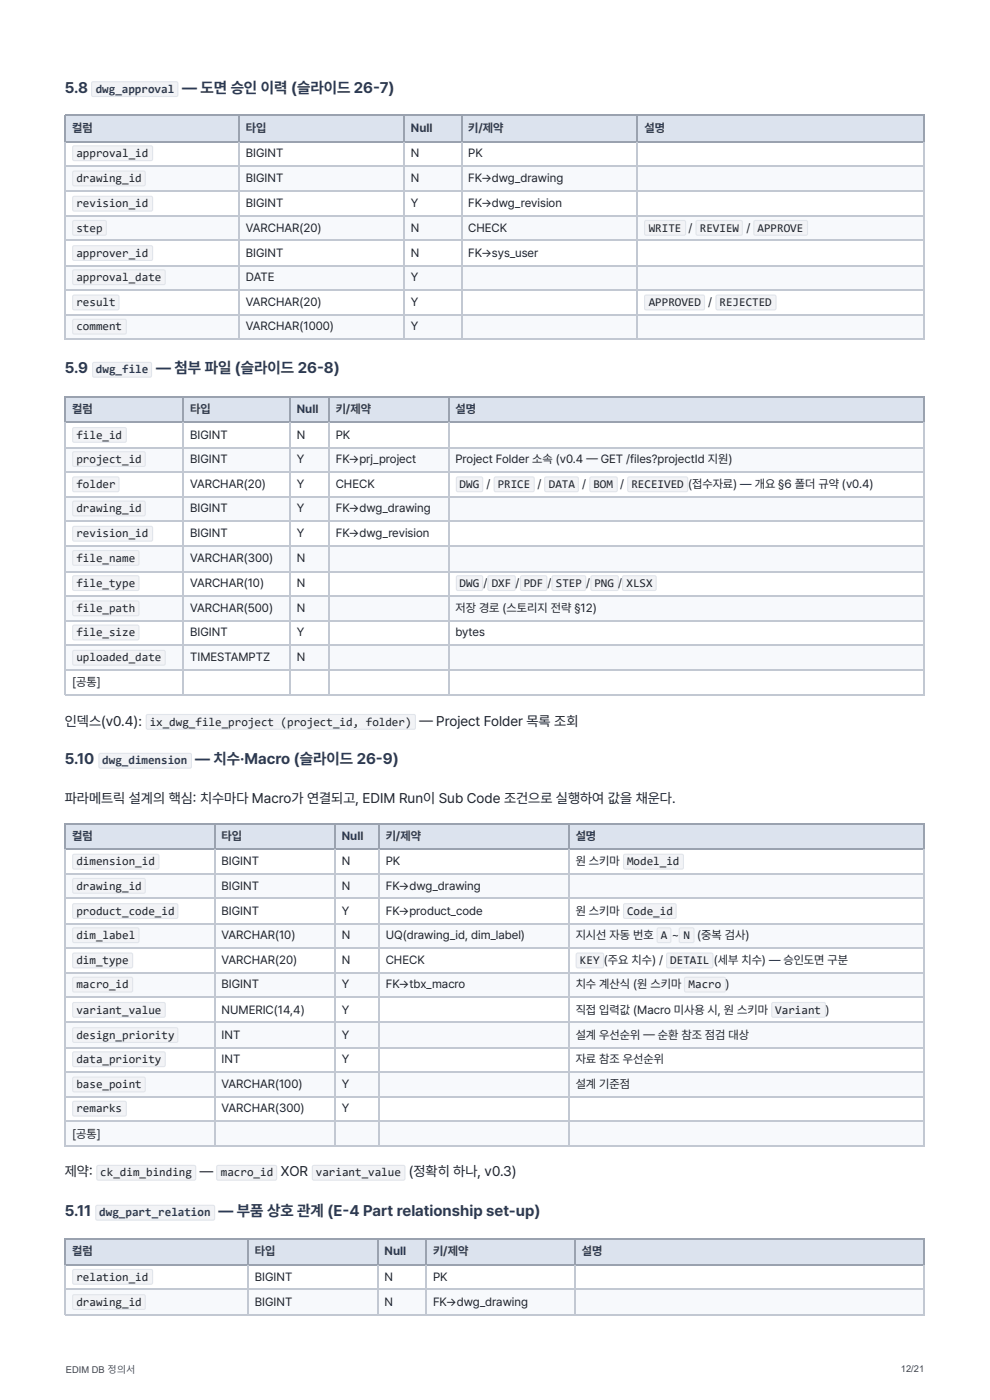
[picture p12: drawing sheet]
<svg xmlns="http://www.w3.org/2000/svg" width="210mm" height="297mm" viewBox="0 0 210 297" stroke-linecap="round" stroke-linejoin="round" font-family="sans-serif">
<g fill="#dce3ee">
<path d="M14 24.6h36.8v5.4h-36.8z"/>
<path d="M50.8 24.6h35.1v5.4h-35.1z"/>
<path d="M85.9 24.6h12v5.4h-12z"/>
<path d="M97.9 24.6h37.5v5.4h-37.5z"/>
<path d="M135.4 24.6h60.9v5.4h-60.9z"/>
</g>
<g fill="#f7f9fc">
<path d="M14 35.3h36.8v5.4h-36.8z"/>
<path d="M50.8 35.3h35.1v5.4h-35.1z"/>
<path d="M85.9 35.3h12v5.4h-12z"/>
<path d="M97.9 35.3h37.5v5.4h-37.5z"/>
<path d="M135.4 35.3h60.9v5.4h-60.9z"/>
<path d="M14 45.8h36.8v5.4h-36.8z"/>
<path d="M50.8 45.8h35.1v5.4h-35.1z"/>
<path d="M85.9 45.8h12v5.4h-12z"/>
<path d="M97.9 45.8h37.5v5.4h-37.5z"/>
<path d="M135.4 45.8h60.9v5.4h-60.9z"/>
<path d="M14 56.3h36.8v5.4h-36.8z"/>
<path d="M50.8 56.3h35.1v5.4h-35.1z"/>
<path d="M85.9 56.3h12v5.4h-12z"/>
<path d="M97.9 56.3h37.5v5.4h-37.5z"/>
<path d="M135.4 56.3h60.9v5.4h-60.9z"/>
<path d="M14 66.8h36.8v5.4h-36.8z"/>
<path d="M50.8 66.8h35.1v5.4h-35.1z"/>
<path d="M85.9 66.8h12v5.4h-12z"/>
<path d="M97.9 66.8h37.5v5.4h-37.5z"/>
<path d="M135.4 66.8h60.9v5.4h-60.9z"/>
</g>
<path d="M13.8 24.5h182.5M13.8 30.1h182.5M13.9 24.4v5.8M50.7 24.4v5.8M85.8 24.4v5.8M98 24.4v5.8M135.3 24.4v5.8" fill="none" stroke="#9aa2af" stroke-width=".22"/>
<path d="M196.2 24.4v5.8" fill="none" stroke="#9aa2af" stroke-width=".21"/>
<g fill="none" stroke="#c2c8d2" stroke-width=".22">
<path d="M13.8 35.2h182.5M13.9 30.2v42M50.7 30.2v42M85.8 30.2v42M98 30.2v42M135.3 30.2v42M13.8 40.6h182.5M13.8 45.9h182.5M13.8 51.1h182.5M13.8 56.4h182.5M13.8 61.6h182.5M13.8 66.9h182.5"/>
<path d="M13.8 72.1h182.5"/>
</g>
<path d="M196.2 30.2v42" fill="none" stroke="#c2c8d2" stroke-width=".21"/>
<g fill="#dce3ee">
<path d="M14 84.2h25v5.6h-25z"/>
<path d="M39 84.2h22.5v5.6h-22.5z"/>
<path d="M61.5 84.2h8.3v5.6h-8.3z"/>
<path d="M69.8 84.2h25.4v5.6h-25.4z"/>
<path d="M95.2 84.2h101.1v5.6h-101.1z"/>
</g>
<g fill="#f7f9fc">
<path d="M14 94.9h25v5.4h-25z"/>
<path d="M39 94.9h22.5v5.4h-22.5z"/>
<path d="M61.5 94.9h8.3v5.4h-8.3z"/>
<path d="M69.8 94.9h25.4v5.4h-25.4z"/>
<path d="M95.2 94.9h101.1v5.4h-101.1z"/>
<path d="M14 105.4h25v5.4h-25z"/>
<path d="M39 105.4h22.5v5.4h-22.5z"/>
<path d="M61.5 105.4h8.3v5.4h-8.3z"/>
<path d="M69.8 105.4h25.4v5.4h-25.4z"/>
<path d="M95.2 105.4h101.1v5.4h-101.1z"/>
<path d="M14 115.9h25v5.4h-25z"/>
<path d="M39 115.9h22.5v5.4h-22.5z"/>
<path d="M61.5 115.9h8.3v5.4h-8.3z"/>
<path d="M69.8 115.9h25.4v5.4h-25.4z"/>
<path d="M95.2 115.9h101.1v5.4h-101.1z"/>
<path d="M14 126.6h25v5.2h-25z"/>
<path d="M39 126.6h22.5v5.2h-22.5z"/>
<path d="M61.5 126.6h8.3v5.2h-8.3z"/>
<path d="M69.8 126.6h25.4v5.2h-25.4z"/>
<path d="M95.2 126.6h101.1v5.2h-101.1z"/>
<path d="M14 137.1h25v5.2h-25z"/>
<path d="M39 137.1h22.5v5.2h-22.5z"/>
<path d="M61.5 137.1h8.3v5.2h-8.3z"/>
<path d="M69.8 137.1h25.4v5.2h-25.4z"/>
<path d="M95.2 137.1h101.1v5.2h-101.1z"/>
</g>
<path d="M13.8 84.3h182.5M13.8 89.7h182.5M13.9 84.2v5.6M38.9 84.2v5.6M61.6 84.2v5.6M69.9 84.2v5.6M95.4 84.2v5.6" fill="none" stroke="#9aa2af" stroke-width=".22"/>
<path d="M196.2 84.2v5.6" fill="none" stroke="#9aa2af" stroke-width=".21"/>
<g fill="none" stroke="#c2c8d2" stroke-width=".22">
<path d="M13.8 95.1h182.5M13.9 89.8v57.8M38.9 89.8v57.8M61.6 89.8v57.8M69.9 89.8v57.8M95.4 89.8v57.8M13.8 100.2h182.5M13.8 105.5h182.5M13.8 110.7h182.5M13.8 116h182.5M13.8 121.4h182.5M13.8 126.5h182.5"/>
<path d="M13.8 131.9h182.5M13.8 137h182.5M13.8 142.4h182.5M13.8 147.5h182.5"/>
</g>
<path d="M196.2 89.8v57.8" fill="none" stroke="#c2c8d2" stroke-width=".21"/>
<g fill="#dce3ee">
<path d="M14 174.9h31.7v5.5h-31.7z"/>
<path d="M45.7 174.9h25.4v5.5h-25.4z"/>
<path d="M71.1 174.9h9.4v5.5h-9.4z"/>
<path d="M80.5 174.9h40.4v5.5h-40.4z"/>
<path d="M120.9 174.9h75.4v5.5h-75.4z"/>
</g>
<g fill="#f7f9fc">
<path d="M14 185.6h31.7v5.3h-31.7z"/>
<path d="M45.7 185.6h25.4v5.3h-25.4z"/>
<path d="M71.1 185.6h9.4v5.3h-9.4z"/>
<path d="M80.5 185.6h40.4v5.3h-40.4z"/>
<path d="M120.9 185.6h75.4v5.3h-75.4z"/>
<path d="M14 196.1h31.7v5.3h-31.7z"/>
<path d="M45.7 196.1h25.4v5.3h-25.4z"/>
<path d="M71.1 196.1h9.4v5.3h-9.4z"/>
<path d="M80.5 196.1h40.4v5.3h-40.4z"/>
<path d="M120.9 196.1h75.4v5.3h-75.4z"/>
<path d="M14 206.6h31.7v5.3h-31.7z"/>
<path d="M45.7 206.6h25.4v5.3h-25.4z"/>
<path d="M71.1 206.6h9.4v5.3h-9.4z"/>
<path d="M80.5 206.6h40.4v5.3h-40.4z"/>
<path d="M120.9 206.6h75.4v5.3h-75.4z"/>
<path d="M14 217.3h31.7v5.1h-31.7z"/>
<path d="M45.7 217.3h25.4v5.1h-25.4z"/>
<path d="M71.1 217.3h9.4v5.1h-9.4z"/>
<path d="M80.5 217.3h40.4v5.1h-40.4z"/>
<path d="M120.9 217.3h75.4v5.1h-75.4z"/>
<path d="M14 227.8h31.7v5.1h-31.7z"/>
<path d="M45.7 227.8h25.4v5.1h-25.4z"/>
<path d="M71.1 227.8h9.4v5.1h-9.4z"/>
<path d="M80.5 227.8h40.4v5.1h-40.4z"/>
<path d="M120.9 227.8h75.4v5.1h-75.4z"/>
<path d="M14 238.3h31.7v5.1h-31.7z"/>
<path d="M45.7 238.3h25.4v5.1h-25.4z"/>
<path d="M71.1 238.3h9.4v5.1h-9.4z"/>
<path d="M80.5 238.3h40.4v5.1h-40.4z"/>
<path d="M120.9 238.3h75.4v5.1h-75.4z"/>
</g>
<path d="M13.8 175h182.5M13.9 174.9v5.5M45.6 174.9v5.5M71.2 174.9v5.5M80.4 174.9v5.5M120.8 174.9v5.5M13.8 180.3h182.5" fill="none" stroke="#9aa2af" stroke-width=".22"/>
<path d="M196.2 174.9v5.5" fill="none" stroke="#9aa2af" stroke-width=".21"/>
<g fill="none" stroke="#c2c8d2" stroke-width=".22">
<path d="M13.8 185.7h182.5M13.8 190.8h182.5M13.8 196.2h182.5M13.9 180.4v63.2M45.6 180.4v63.2M71.2 180.4v63.2M80.4 180.4v63.2M120.8 180.4v63.2M13.8 201.3h182.5M13.8 206.7h182.5M13.8 211.8h182.5M13.8 217.2h182.5"/>
<path d="M13.8 222.5h182.5M13.8 227.7h182.5M13.8 233h182.5M13.8 238.1h182.5M13.8 243.5h182.5"/>
</g>
<path d="M196.2 180.4v63.2" fill="none" stroke="#c2c8d2" stroke-width=".21"/>
<g fill="#dce3ee">
<path d="M14 263.3h38.6v5.3h-38.6z"/>
<path d="M52.6 263.3h27.7v5.3h-27.7z"/>
<path d="M80.3 263.3h10.3v5.3h-10.3z"/>
<path d="M90.6 263.3h31.4v5.3h-31.4z"/>
<path d="M122 263.3h74.3v5.3h-74.3z"/>
</g>
<g fill="#f7f9fc">
<path d="M14 274h38.6v5.1h-38.6z"/>
<path d="M52.6 274h27.7v5.1h-27.7z"/>
<path d="M80.3 274h10.3v5.1h-10.3z"/>
<path d="M90.6 274h31.4v5.1h-31.4z"/>
<path d="M122 274h74.3v5.1h-74.3z"/>
</g>
<path d="M13.8 263.2h182.5M13.8 268.7h182.5M13.9 263v5.8M52.7 263v5.8M80.2 263v5.8M90.4 263v5.8M122.1 263v5.8" fill="none" stroke="#9aa2af" stroke-width=".22"/>
<path d="M196.2 263v5.8" fill="none" stroke="#9aa2af" stroke-width=".21"/>
<path d="M13.8 273.9h182.5M13.8 279.2h182.5M13.9 268.8v10.3M52.7 268.8v10.3M80.2 268.8v10.3M90.4 268.8v10.3M122.1 268.8v10.3" fill="none" stroke="#c2c8d2" stroke-width=".22"/>
<path d="M196.2 268.8v10.3" fill="none" stroke="#c2c8d2" stroke-width=".21"/>
<path d="M19.5 17.4l.3-.1h17.7l.4 .3v2.6l-.5 .4h-17.7l-.4-.4v-2.5z" fill="#f2f3f6"/>
<path d="M19.5 17.5l17.9-.1 .4 .3v2.5l-.4 .3h-17.6l-.3-.3z" fill="none" stroke="#e1e5eb" stroke-width=".22"/>
<path d="M15.5 31l.3-.1h16.4l.3 .3v2.7l-.4 .3h-16.4l-.4-.4v-2.5z" fill="#f2f3f6"/>
<path d="M15.5 31.1l16.6-.1 .3 .3v2.5l-.3 .3h-16.3l-.4-.3z" fill="none" stroke="#e1e5eb" stroke-width=".22"/>
<path d="M15.5 36.4l.3-.2h14.8l.3 .4v2.6l-.4 .4h-14.8l-.4-.5v-2.4z" fill="#f2f3f6"/>
<path d="M15.5 36.4l15-.1 .3 .4v2.4l-.3 .4h-14.7l-.4-.4z" fill="none" stroke="#e1e5eb" stroke-width=".22"/>
<path d="M15.5 41.7l.3-.1h16.4l.3 .3v2.7l-.4 .3h-16.4l-.4-.4v-2.5z" fill="#f2f3f6"/>
<path d="M15.5 41.8l16.6-.1 .3 .3v2.5l-.3 .3h-16.3l-.4-.3z" fill="none" stroke="#e1e5eb" stroke-width=".22"/>
<path d="M15.5 46.9l.3-.2 6.6 .1 .3 .4v2.6l-.5 .3-6.6-.1-.3-.4v-2.4z" fill="#f2f3f6"/>
<path d="M15.5 46.9h6.9l.2 .3v2.6l-.4 .2-6.6-.1-.2-.3z" fill="none" stroke="#e1e5eb" stroke-width=".22"/>
<path d="M136.9 46.9l.3-.2 8.2 .1 .3 .4v2.6l-.5 .3-8.2-.1-.2-.4v-2.4z" fill="#f2f3f6"/>
<path d="M137 46.9h8.4l.2 .3v2.6l-.4 .2-8.1-.1-.2-.3z" fill="none" stroke="#e1e5eb" stroke-width=".22"/>
<path d="M147.8 46.9l.3-.2h9.3l.3 .4v2.6l-.4 .4h-9.2l-.4-.5v-2.4z" fill="#f2f3f6"/>
<path d="M147.9 46.9h9.5l.2 .3v2.6l-.3 .2-9.3-.1-.2-.3z" fill="none" stroke="#e1e5eb" stroke-width=".22"/>
<path d="M160.1 46.9l.3-.2h10.8l.4 .4v2.6l-.5 .4h-10.8l-.3-.5v-2.4z" fill="#f2f3f6"/>
<path d="M160.2 46.9h11.1l.2 .3v2.6l-.4 .2-10.8-.1-.2-.3z" fill="none" stroke="#e1e5eb" stroke-width=".22"/>
<path d="M15.5 52.2l.3-.1h16.4l.3 .3v2.7l-.4 .3h-16.4l-.4-.4v-2.5z" fill="#f2f3f6"/>
<path d="M15.5 52.3l16.6-.1 .3 .3v2.5l-.3 .3h-16.3l-.4-.3z" fill="none" stroke="#e1e5eb" stroke-width=".22"/>
<path d="M15.5 57.3l.3-.1h19l.4 .4v2.6l-.5 .4h-19l-.4-.5v-2.4z" fill="#f2f3f6"/>
<path d="M15.5 57.4l19.2-.1 .4 .4v2.4l-.4 .4h-18.9l-.4-.4z" fill="none" stroke="#e1e5eb" stroke-width=".22"/>
<path d="M15.5 62.7l.3-.1h9.2l.4 .3v2.7l-.5 .3h-9.2l-.4-.4v-2.5z" fill="#f2f3f6"/>
<path d="M15.5 62.8l9.5-.1 .3 .3-.1 2.6-.3 .2h-9.3l-.2-.3z" fill="none" stroke="#e1e5eb" stroke-width=".22"/>
<path d="M136.9 62.7l.3-.1h12.2l.3 .3v2.7l-.4 .3h-12.2l-.3-.4v-2.5z" fill="#f2f3f6"/>
<path d="M137 62.8l12.4-.1 .2 .3v2.6l-.3 .2h-12.2l-.2-.3z" fill="none" stroke="#e1e5eb" stroke-width=".22"/>
<path d="M152.1 62.7l.3-.1h12.1l.4 .3v2.7l-.5 .3h-12.1l-.4-.4v-2.5z" fill="#f2f3f6"/>
<path d="M152.2 62.8l12.4-.1 .2 .3v2.6l-.4 .2h-12.1l-.2-.3z" fill="none" stroke="#e1e5eb" stroke-width=".22"/>
<path d="M15.5 67.8l.3-.1h10.8l.3 .4v2.6l-.4 .4-10.8-.1-.4-.4v-2.4z" fill="#f2f3f6"/>
<path d="M15.5 67.9l11.1-.1 .2 .4v2.5l-.3 .2h-10.9l-.2-.3z" fill="none" stroke="#e1e5eb" stroke-width=".22"/>
<path d="M19.7 77l.3-.1h11.9l.4 .3v2.6l-.5 .4h-11.9l-.3-.4v-2.5z" fill="#f2f3f6"/>
<path d="M19.8 77.1l12.2-.1 .2 .3v2.6l-.4 .2h-11.9l-.2-.3z" fill="none" stroke="#e1e5eb" stroke-width=".22"/>
<path d="M15.5 90.8l.3-.1h10.8l.3 .4v2.6l-.4 .3h-10.8l-.4-.4v-2.5z" fill="#f2f3f6"/>
<path d="M15.5 90.9l11.1-.1 .2 .3v2.6l-.3 .2h-10.9l-.2-.3z" fill="none" stroke="#e1e5eb" stroke-width=".22"/>
<path d="M15.5 96l.3-.2h14.8l.3 .4v2.6l-.4 .4h-14.8l-.4-.5v-2.4z" fill="#f2f3f6"/>
<path d="M15.5 96l15-.1 .3 .4v2.4l-.3 .4h-14.7l-.4-.4z" fill="none" stroke="#e1e5eb" stroke-width=".22"/>
<path d="M15.5 101.3l.3-.1h9.2l.4 .4v2.6l-.5 .3h-9.2l-.4-.4v-2.5z" fill="#f2f3f6"/>
<path d="M15.5 101.4l9.5-.1 .3 .3-.1 2.6-.3 .2h-9.3l-.2-.3z" fill="none" stroke="#e1e5eb" stroke-width=".22"/>
<path d="M96.9 101.3l.3-.1h5.1l.3 .4v2.7l-.4 .2h-5.1l-.3-.4v-2.5z" fill="#f2f3f6"/>
<path d="M97 101.4l5.3-.1 .2 .3v2.6l-.3 .2h-5.1l-.2-.3z" fill="none" stroke="#e1e5eb" stroke-width=".22"/>
<path d="M105 101.3l.3-.1h8l.2 .4v2.7l-.4 .2h-8l-.3-.4v-2.5z" fill="#f2f3f6"/>
<path d="M105 101.4l8.2-.1 .2 .3v2.6l-.3 .2h-7.9l-.2-.3z" fill="none" stroke="#e1e5eb" stroke-width=".22"/>
<path d="M115.7 101.3l.3-.1h6.6l.3 .4v2.7l-.4 .2h-6.7l-.2-.4v-2.5z" fill="#f2f3f6"/>
<path d="M115.8 101.4l6.8-.1 .2 .3v2.6l-.3 .2h-6.6l-.2-.3z" fill="none" stroke="#e1e5eb" stroke-width=".22"/>
<path d="M125.3 101.3l.3-.1h5.3l.3 .4-.1 2.7-.4 .2h-5.3l-.2-.4v-2.5z" fill="#f2f3f6"/>
<path d="M125.4 101.4l5.5-.1 .2 .3-.1 2.6-.3 .2h-5.2l-.2-.3z" fill="none" stroke="#e1e5eb" stroke-width=".22"/>
<path d="M133.3 101.3l.3-.1h12.2l.3 .4v2.6l-.4 .3h-12.2l-.3-.4v-2.5z" fill="#f2f3f6"/>
<path d="M133.4 101.4l12.4-.1 .2 .3v2.6l-.3 .2h-12.2l-.2-.3z" fill="none" stroke="#e1e5eb" stroke-width=".22"/>
<path d="M15.5 106.5l.3-.2h14.8l.3 .4v2.6l-.4 .4h-14.8l-.4-.5v-2.4z" fill="#f2f3f6"/>
<path d="M15.5 106.5l15-.1 .3 .4v2.4l-.3 .4h-14.7l-.4-.4z" fill="none" stroke="#e1e5eb" stroke-width=".22"/>
<path d="M15.5 111.8l.3-.1h16.4l.3 .3v2.7l-.4 .3h-16.4l-.4-.4v-2.5z" fill="#f2f3f6"/>
<path d="M15.5 111.9l16.6-.1 .3 .3v2.5l-.3 .3h-16.3l-.4-.3z" fill="none" stroke="#e1e5eb" stroke-width=".22"/>
<path d="M15.5 116.9l.3-.1h13.4l.4 .4v2.6l-.4 .4h-13.5l-.4-.5v-2.4z" fill="#f2f3f6"/>
<path d="M15.5 117h13.8l.2 .3v2.5l-.3 .3-13.6-.1-.2-.3z" fill="none" stroke="#e1e5eb" stroke-width=".22"/>
<path d="M15.5 122.3l.3-.1h13.4l.4 .3v2.7l-.4 .3h-13.5l-.4-.4v-2.5z" fill="#f2f3f6"/>
<path d="M15.5 122.4l13.8-.1 .2 .3v2.6l-.3 .2h-13.6l-.2-.3z" fill="none" stroke="#e1e5eb" stroke-width=".22"/>
<path d="M96.9 122.3l.3-.1h5.1l.3 .4v2.6l-.4 .3h-5.1l-.3-.4v-2.5z" fill="#f2f3f6"/>
<path d="M97 122.4l5.3-.1 .2 .3v2.6l-.3 .2h-5.1l-.2-.3z" fill="none" stroke="#e1e5eb" stroke-width=".22"/>
<path d="M103.6 122.3l.3-.1h5.4l.2 .4v2.6l-.4 .3h-5.3l-.3-.4v-2.5z" fill="#f2f3f6"/>
<path d="M103.7 122.4l5.5-.1 .2 .3v2.6l-.3 .2h-5.3l-.2-.3z" fill="none" stroke="#e1e5eb" stroke-width=".22"/>
<path d="M110.6 122.3l.3-.1h5l.3 .4v2.6l-.4 .3h-5.1l-.3-.4v-2.5z" fill="#f2f3f6"/>
<path d="M110.6 122.4l5.3-.1 .2 .3v2.6l-.3 .2h-5.1l-.2-.3z" fill="none" stroke="#e1e5eb" stroke-width=".22"/>
<path d="M117.2 122.3l.4-.1h6.6l.3 .4-.1 2.6-.4 .3h-6.6l-.3-.4v-2.5z" fill="#f2f3f6"/>
<path d="M117.3 122.4l6.9-.1 .2 .3-.1 2.6-.3 .2h-6.6l-.2-.3z" fill="none" stroke="#e1e5eb" stroke-width=".22"/>
<path d="M125.5 122.3l.3-.1h5.3l.3 .4v2.6l-.4 .3h-5.3l-.3-.4v-2.5z" fill="#f2f3f6"/>
<path d="M125.6 122.4l5.5-.1 .2 .3v2.6l-.3 .2h-5.3l-.2-.3z" fill="none" stroke="#e1e5eb" stroke-width=".22"/>
<path d="M132.2 122.3l.3-.1h6.7l.2 .4v2.6l-.4 .3h-6.7l-.2-.4v-2.5z" fill="#f2f3f6"/>
<path d="M132.3 122.4l6.8-.1 .2 .3v2.6l-.3 .2h-6.6l-.2-.3z" fill="none" stroke="#e1e5eb" stroke-width=".22"/>
<path d="M15.5 127.7l.3-.2h13.4l.4 .4v2.6l-.4 .4h-13.5l-.4-.5v-2.4z" fill="#f2f3f6"/>
<path d="M15.5 127.7h13.8l.2 .3v2.6l-.3 .2-13.6-.1-.2-.3z" fill="none" stroke="#e1e5eb" stroke-width=".22"/>
<path d="M15.5 132.8l.3-.1h13.4l.4 .3v2.7l-.4 .3h-13.5l-.4-.4v-2.5z" fill="#f2f3f6"/>
<path d="M15.5 132.9l13.8-.1 .2 .3v2.6l-.3 .2h-13.6l-.2-.3z" fill="none" stroke="#e1e5eb" stroke-width=".22"/>
<path d="M15.5 138.2l.3-.2h19l.4 .4v2.6l-.5 .4h-19l-.4-.5v-2.4z" fill="#f2f3f6"/>
<path d="M15.5 138.2l19.2-.1 .4 .4v2.4l-.4 .4h-18.9l-.4-.4z" fill="none" stroke="#e1e5eb" stroke-width=".22"/>
<path d="M31.1 151.8l.3-.2h56.5l.4 .4v2.5l-.1 .4-.3 .1h-56.5l-.4-.4-.1-2.5z" fill="#f2f3f6"/>
<path d="M31.2 151.9l56.7-.1 .3 .3v2.4l-.3 .4h-56.5l-.3-.4z" fill="none" stroke="#e1e5eb" stroke-width=".22"/>
<path d="M21 160l.3-.1h19.1l.4 .4v2.6l-.5 .4-19-.1-.4-.4v-2.4z" fill="#f2f3f6"/>
<path d="M21.1 160.1l19.2-.1 .4 .4v2.4l-.4 .3h-19l-.3-.3z" fill="none" stroke="#e1e5eb" stroke-width=".22"/>
<path d="M15.5 181.5l.3-.2h17.7l.3 .4v2.6l-.4 .4h-17.7l-.4-.5v-2.4z" fill="#f2f3f6"/>
<path d="M15.5 181.5l17.9-.1 .3 .4v2.4l-.3 .4h-17.6l-.4-.4z" fill="none" stroke="#e1e5eb" stroke-width=".22"/>
<path d="M132.4 181.5l.3-.2h12.2l.3 .4v2.6l-.4 .4h-12.1l-.4-.5v-2.4z" fill="#f2f3f6"/>
<path d="M132.5 181.5h12.4l.2 .3v2.6l-.3 .2-12.2-.1-.2-.3z" fill="none" stroke="#e1e5eb" stroke-width=".22"/>
<path d="M15.5 186.6l.3-.1h14.8l.3 .3v2.7l-.4 .3h-14.8l-.4-.4v-2.5z" fill="#f2f3f6"/>
<path d="M15.5 186.7l15-.1 .3 .3v2.5l-.3 .3h-14.7l-.4-.3z" fill="none" stroke="#e1e5eb" stroke-width=".22"/>
<path d="M15.5 192l.3-.2h21.7l.4 .4v2.6l-.5 .4h-21.7l-.4-.5v-2.4z" fill="#f2f3f6"/>
<path d="M15.5 192l21.9-.1 .4 .4v2.4l-.4 .4h-21.6l-.4-.4z" fill="none" stroke="#e1e5eb" stroke-width=".22"/>
<path d="M132.4 192l.3-.2h10.6l.4 .4v2.6l-.5 .4h-10.5l-.4-.5v-2.4z" fill="#f2f3f6"/>
<path d="M132.5 192h10.9l.2 .3-.1 2.6-.3 .2-10.6-.1-.2-.3z" fill="none" stroke="#e1e5eb" stroke-width=".22"/>
<path d="M15.5 197.1l.3-.1h13.4l.4 .3v2.7l-.4 .3h-13.5l-.4-.4v-2.5z" fill="#f2f3f6"/>
<path d="M15.5 197.2l13.8-.1 .2 .3v2.6l-.3 .2h-13.6l-.2-.3z" fill="none" stroke="#e1e5eb" stroke-width=".22"/>
<path d="M139.6 197.1l.3-.1h2.2l.3 .1 .2 .3v2.5l-.2 .3-.3 .1h-2.2l-.3-.1-.2-.3v-2.5z" fill="#f2f3f6"/>
<path d="M139.7 197.2h2.7v2.9h-2.7z" fill="none" stroke="#e1e5eb" stroke-width=".22"/>
<path d="M144.3 197.1l.3-.1h2.4l.3 .1 .2 .3v2.5l-.2 .3-.3 .1h-2.4l-.3-.1-.2-.3v-2.5z" fill="#f2f3f6"/>
<path d="M144.3 197.2h3v2.9h-3z" fill="none" stroke="#e1e5eb" stroke-width=".22"/>
<path d="M15.5 202.4l.3-.1h12.1l.4 .4v2.6l-.5 .4h-12.1l-.4-.5v-2.4z" fill="#f2f3f6"/>
<path d="M15.5 202.5h12.5l.2 .3-.1 2.5-.3 .3-12.2-.1-.2-.3z" fill="none" stroke="#e1e5eb" stroke-width=".22"/>
<path d="M122.4 202.4l.3-.1 5.3 .1 .3 .4-.1 2.6-.4 .3-5.3-.1-.2-.4v-2.4z" fill="#f2f3f6"/>
<path d="M122.5 202.5h5.5l.2 .3-.1 2.5-.3 .3-5.2-.1-.2-.3z" fill="none" stroke="#e1e5eb" stroke-width=".22"/>
<path d="M141.6 202.4l.3-.1h9.2l.4 .4v2.6l-.5 .4h-9.2l-.4-.5v-2.4z" fill="#f2f3f6"/>
<path d="M141.7 202.5h9.5l.2 .3v2.5l-.4 .3-9.2-.1-.2-.3z" fill="none" stroke="#e1e5eb" stroke-width=".22"/>
<path d="M15.5 207.6l.3-.1h12.1l.4 .3v2.6l-.5 .4h-12.1l-.4-.4v-2.5z" fill="#f2f3f6"/>
<path d="M15.5 207.7l12.5-.1 .2 .3-.1 2.6-.3 .2h-12.2l-.2-.3z" fill="none" stroke="#e1e5eb" stroke-width=".22"/>
<path d="M145.4 207.6l.3-.1h8.2l.3 .4-.1 2.6-.4 .3h-8.2l-.3-.4v-2.5z" fill="#f2f3f6"/>
<path d="M145.5 207.7l8.4-.1 .2 .3-.1 2.6-.3 .2h-8.1l-.2-.3z" fill="none" stroke="#e1e5eb" stroke-width=".22"/>
<path d="M15.5 212.9l.3-.1h19l.4 .4v2.6l-.5 .4h-19l-.4-.5v-2.4z" fill="#f2f3f6"/>
<path d="M15.5 213l19.2-.1 .4 .4v2.4l-.4 .3h-18.9l-.4-.3z" fill="none" stroke="#e1e5eb" stroke-width=".22"/>
<path d="M163.9 212.9l.3-.1h10.8l.4 .4v2.6l-.5 .4h-10.8l-.3-.5v-2.4z" fill="#f2f3f6"/>
<path d="M164 213l11.1-.1 .2 .4-.1 2.5-.3 .2h-10.8l-.2-.3z" fill="none" stroke="#e1e5eb" stroke-width=".22"/>
<path d="M15.5 218.3l.3-.1h21.7l.4 .3v2.7l-.5 .3h-21.7l-.4-.4v-2.5z" fill="#f2f3f6"/>
<path d="M15.5 218.4l21.9-.1 .4 .3v2.5l-.4 .3h-21.6l-.4-.3z" fill="none" stroke="#e1e5eb" stroke-width=".22"/>
<path d="M15.5 223.4l.3-.1h19l.4 .4v2.6l-.5 .4-19-.1-.4-.4v-2.5z" fill="#f2f3f6"/>
<path d="M15.5 223.5l19.2-.1 .4 .3v2.5l-.4 .3h-18.9l-.4-.3z" fill="none" stroke="#e1e5eb" stroke-width=".22"/>
<path d="M15.5 228.8l.3-.1h14.8l.3 .3v2.6l-.4 .4h-14.8l-.4-.4v-2.5z" fill="#f2f3f6"/>
<path d="M15.5 228.9l15-.1 .3 .3v2.5l-.3 .3h-14.7l-.4-.3z" fill="none" stroke="#e1e5eb" stroke-width=".22"/>
<path d="M15.5 233.9l.3-.1h10.8l.3 .4v2.6l-.4 .3h-10.8l-.4-.4v-2.5z" fill="#f2f3f6"/>
<path d="M15.5 234l11.1-.1 .2 .3v2.6l-.3 .2h-10.9l-.2-.3z" fill="none" stroke="#e1e5eb" stroke-width=".22"/>
<path d="M20.6 247.5l.3-.1h20.4l.4 .4v2.6l-.5 .4h-20.4l-.3-.5v-2.4z" fill="#f2f3f6"/>
<path d="M20.7 247.6l20.5-.1 .4 .4v2.4l-.4 .3h-20.3l-.3-.3z" fill="none" stroke="#e1e5eb" stroke-width=".22"/>
<path d="M46 247.5l.4-.1h12.1l.3 .4v2.6l-.4 .4h-12.1l-.4-.5v-2.4z" fill="#f2f3f6"/>
<path d="M46.1 247.6l12.4-.1 .2 .4v2.5l-.3 .2h-12.2l-.2-.3z" fill="none" stroke="#e1e5eb" stroke-width=".22"/>
<path d="M66.3 247.5l.4-.1h19l.4 .4v2.6l-.5 .4h-19l-.4-.5v-2.4z" fill="#f2f3f6"/>
<path d="M66.4 247.6l19.2-.1 .4 .4v2.4l-.4 .3h-18.9l-.4-.3z" fill="none" stroke="#e1e5eb" stroke-width=".22"/>
<path d="M20.4 256l.3-.1h24.6l.4 .4v2.6l-.5 .3h-24.6l-.4-.4v-2.5z" fill="#f2f3f6"/>
<path d="M20.4 256.1l24.8-.1 .4 .3v2.5l-.4 .3h-24.5l-.4-.3z" fill="none" stroke="#e1e5eb" stroke-width=".22"/>
<path d="M15.5 269.6l.3-.1h16.4l.3 .4v2.6l-.4 .4h-16.4l-.4-.5v-2.4z" fill="#f2f3f6"/>
<path d="M15.5 269.7l16.6-.1 .3 .4v2.4l-.3 .4h-16.3l-.4-.4z" fill="none" stroke="#e1e5eb" stroke-width=".22"/>
<path d="M15.5 275l.3-.1h14.8l.3 .3v2.7l-.4 .3h-14.8l-.4-.4v-2.5z" fill="#f2f3f6"/>
<path d="M15.5 275.1l15-.1 .3 .3v2.5l-.3 .3h-14.7l-.4-.3z" fill="none" stroke="#e1e5eb" stroke-width=".22"/>
<g font-size="3.3" fill="#2b3a55">
<text x="13.8" y="19.7">5.8</text>
<text x="38.7" y="19.7">— 도면 승인 이력 (슬라이드 26-7)</text>
<text x="13.8" y="79.3">5.9</text>
<text x="33.1" y="79.3">— 첨부 파일 (슬라이드 26-8)</text>
<text x="13.8" y="162.4">5.10</text>
<text x="41.4" y="162.4">— 치수·Macro (슬라이드 26-9)</text>
<text x="13.8" y="258.4">5.11</text>
<text x="46.4" y="258.4">— 부품 상호 관계 (E-4 Part relationship set-up)</text>
</g>
<g font-size="3" fill="#1e222a">
<text x="13.8" y="154.1">인덱스(v0.4):</text>
<text x="89" y="154.1">— Project Folder 목록 조회</text>
<text x="13.8" y="170.6">파라메트릭 설계의 핵심: 치수마다 Macro가 연결되고, EDIM Run이 Sub Code 조건으로 실행하여 값을 채운다.</text>
<text x="13.8" y="249.9">제약:</text>
<text x="42.4" y="249.9">—</text>
<text x="59.7" y="249.9">XOR</text>
<text x="86.8" y="249.9">(정확히 하나, v0.3)</text>
</g>
<g font-size="2.5" fill="#2b3a55">
<text x="20.3" y="19.7">dwg_approval</text>
<text x="15.3" y="28">컬럼</text>
<text x="52.2" y="28">타입</text>
<text x="87.3" y="28">Null</text>
<text x="99.4" y="28">키/제약</text>
<text x="136.9" y="28">설명</text>
<text x="20.4" y="79.3">dwg_file</text>
<text x="15.3" y="87.8">컬럼</text>
<text x="40.4" y="87.8">타입</text>
<text x="63" y="87.8">Null</text>
<text x="71.3" y="87.8">키/제약</text>
<text x="96.7" y="87.8">설명</text>
<text x="21.7" y="162.4">dwg_dimension</text>
<text x="15.3" y="178.4">컬럼</text>
<text x="47" y="178.4">타입</text>
<text x="72.6" y="178.4">Null</text>
<text x="81.9" y="178.4">키/제약</text>
<text x="122.3" y="178.4">설명</text>
<text x="21.1" y="258.4">dwg_part_relation</text>
<text x="15.3" y="266.6">컬럼</text>
<text x="54.1" y="266.6">타입</text>
<text x="81.7" y="266.6">Null</text>
<text x="92" y="266.6">키/제약</text>
<text x="123.6" y="266.6">설명</text>
</g>
<g font-size="2.5" fill="#1e222a">
<text x="16.2" y="33.3">approval_id</text>
<text x="52.2" y="33.3">BIGINT</text>
<text x="87.3" y="33.3">N</text>
<text x="99.4" y="33.3">PK</text>
<text x="16.2" y="38.7">drawing_id</text>
<text x="52.2" y="38.7">BIGINT</text>
<text x="87.3" y="38.7">N</text>
<text x="99.4" y="38.7">FK→dwg_drawing</text>
<text x="16.2" y="44">revision_id</text>
<text x="52.2" y="44">BIGINT</text>
<text x="87.3" y="44">Y</text>
<text x="99.4" y="44">FK→dwg_revision</text>
<text x="16.2" y="49.2">step</text>
<text x="52.2" y="49.2">VARCHAR(20)</text>
<text x="87.3" y="49.2">N</text>
<text x="99.4" y="49.2">CHECK</text>
<text x="137.8" y="49.2">WRITE</text>
<text x="146.2" y="49.2">/</text>
<text x="148.6" y="49.2">REVIEW</text>
<text x="158.5" y="49.2">/</text>
<text x="160.9" y="49.2">APPROVE</text>
<text x="16.2" y="54.5">approver_id</text>
<text x="16.2" y="59.7">approval_date</text>
<text x="52.2" y="54.5">BIGINT</text>
<text x="52.2" y="59.7">DATE</text>
<text x="87.3" y="54.5">N</text>
<text x="87.3" y="59.7">Y</text>
<text x="99.4" y="54.5">FK→sys_user</text>
<text x="16.2" y="65">result</text>
<text x="52.2" y="65">VARCHAR(20)</text>
<text x="87.3" y="65">Y</text>
<text x="137.8" y="65">APPROVED</text>
<text x="150.4" y="65">/</text>
<text x="152.8" y="65">REJECTED</text>
<text x="16.2" y="70.2">comment</text>
<text x="52.2" y="70.2">VARCHAR(1000)</text>
<text x="87.3" y="70.2">Y</text>
<text x="16.2" y="93.2">file_id</text>
<text x="40.4" y="93.2">BIGINT</text>
<text x="63" y="93.2">N</text>
<text x="71.3" y="93.2">PK</text>
<text x="16.2" y="98.3">project_id</text>
<text x="40.4" y="98.3">BIGINT</text>
<text x="63" y="98.3">Y</text>
<text x="71.3" y="98.3">FK→prj_project</text>
<text x="96.7" y="98.3">Project Folder 소속 (v0.4 — GET /files?projectId 지원)</text>
<text x="16.2" y="103.6">folder</text>
<text x="40.4" y="103.6">VARCHAR(20)</text>
<text x="63" y="103.6">Y</text>
<text x="71.3" y="103.6">CHECK</text>
<text x="97.6" y="103.6">DWG</text>
<text x="103.3" y="103.6">/</text>
<text x="105.7" y="103.6">PRICE</text>
<text x="114.2" y="103.6">/</text>
<text x="116.5" y="103.6">DATA</text>
<text x="123.6" y="103.6">/</text>
<text x="126" y="103.6">BOM</text>
<text x="131.7" y="103.6">/</text>
<text x="134.1" y="103.6">RECEIVED</text>
<text x="146.1" y="103.6">(접수자료) — 개요 §6 폴더 규약 (v0.4)</text>
<text x="16.2" y="108.8">drawing_id</text>
<text x="40.4" y="108.8">BIGINT</text>
<text x="63" y="108.8">Y</text>
<text x="71.3" y="108.8">FK→dwg_drawing</text>
<text x="16.2" y="114.1">revision_id</text>
<text x="16.2" y="119.3">file_name</text>
<text x="40.4" y="114.1">BIGINT</text>
<text x="40.4" y="119.3">VARCHAR(300)</text>
<text x="63" y="114.1">Y</text>
<text x="63" y="119.3">N</text>
<text x="71.3" y="114.1">FK→dwg_revision</text>
<text x="16.2" y="124.6">file_type</text>
<text x="40.4" y="124.6">VARCHAR(10)</text>
<text x="63" y="124.6">N</text>
<text x="97.6" y="124.6">DWG</text>
<text x="102.7" y="124.6">/</text>
<text x="104.4" y="124.6">DXF</text>
<text x="109.5" y="124.6">/</text>
<text x="111.2" y="124.6">PDF</text>
<text x="116.3" y="124.6">/</text>
<text x="118" y="124.6">STEP</text>
<text x="124.5" y="124.6">/</text>
<text x="126.2" y="124.6">PNG</text>
<text x="131.3" y="124.6">/</text>
<text x="133" y="124.6">XLSX</text>
<text x="16.2" y="130">file_path</text>
<text x="40.4" y="130">VARCHAR(500)</text>
<text x="63" y="130">N</text>
<text x="96.7" y="130">저장 경로 (스토리지 전략 §12)</text>
<text x="16.2" y="135.1">file_size</text>
<text x="40.4" y="135.1">BIGINT</text>
<text x="63" y="135.1">Y</text>
<text x="96.7" y="135.1">bytes</text>
<text x="16.2" y="140.5">uploaded_date</text>
<text x="40.4" y="140.5">TIMESTAMPTZ</text>
<text x="63" y="140.5">N</text>
<text x="15.3" y="145.6">[공통]</text>
<text x="31.8" y="154.1">ix_dwg_file_project (project_id, folder)</text>
<text x="16.2" y="183.8">dimension_id</text>
<text x="47" y="183.8">BIGINT</text>
<text x="72.6" y="183.8">N</text>
<text x="81.9" y="183.8">PK</text>
<text x="122.3" y="183.8">원 스키마</text>
<text x="133.2" y="183.8">Model_id</text>
<text x="16.2" y="188.9">drawing_id</text>
<text x="47" y="188.9">BIGINT</text>
<text x="72.6" y="188.9">N</text>
<text x="81.9" y="188.9">FK→dwg_drawing</text>
<text x="16.2" y="194.3">product_code_id</text>
<text x="47" y="194.3">BIGINT</text>
<text x="72.6" y="194.3">Y</text>
<text x="81.9" y="194.3">FK→product_code</text>
<text x="122.3" y="194.3">원 스키마</text>
<text x="133.2" y="194.3">Code_id</text>
<text x="16.2" y="199.4">dim_label</text>
<text x="47" y="199.4">VARCHAR(10)</text>
<text x="72.6" y="199.4">N</text>
<text x="81.9" y="199.4">UQ(drawing_id, dim_label)</text>
<text x="122.3" y="199.4">지시선 자동 번호</text>
<text x="140.4" y="199.4">A</text>
<text x="142.6" y="199.4">~</text>
<text x="145.1" y="199.4">N</text>
<text x="148" y="199.4">(중복 검사)</text>
<text x="16.2" y="204.8">dim_type</text>
<text x="16.2" y="209.9">macro_id</text>
<text x="47" y="204.8">VARCHAR(20)</text>
<text x="47" y="209.9">BIGINT</text>
<text x="72.6" y="204.8">N</text>
<text x="72.6" y="209.9">Y</text>
<text x="81.9" y="204.8">CHECK</text>
<text x="81.9" y="209.9">FK→tbx_macro</text>
<text x="122.3" y="209.9">치수 계산식 (원 스키마</text>
<text x="123.1" y="204.8">KEY</text>
<text x="128.2" y="204.8">(주요 치수) /</text>
<text x="142.3" y="204.8">DETAIL</text>
<text x="146.2" y="209.9">Macro</text>
<text x="151.6" y="204.8">(세부 치수) — 승인도면 구분</text>
<text x="154.1" y="209.9">)</text>
<text x="16.2" y="215.3">variant_value</text>
<text x="47" y="215.3">NUMERIC(14,4)</text>
<text x="72.6" y="215.3">Y</text>
<text x="122.3" y="215.3">직접 입력값 (Macro 미사용 시, 원 스키마</text>
<text x="164.6" y="215.3">Variant</text>
<text x="175.3" y="215.3">)</text>
<text x="16.2" y="220.6">design_priority</text>
<text x="47" y="220.6">INT</text>
<text x="72.6" y="220.6">Y</text>
<text x="122.3" y="220.6">설계 우선순위 — 순환 참조 점검 대상</text>
<text x="16.2" y="225.8">data_priority</text>
<text x="47" y="225.8">INT</text>
<text x="72.6" y="225.8">Y</text>
<text x="122.3" y="225.8">자료 참조 우선순위</text>
<text x="16.2" y="231.1">base_point</text>
<text x="47" y="231.1">VARCHAR(100)</text>
<text x="72.6" y="231.1">Y</text>
<text x="122.3" y="231.1">설계 기준점</text>
<text x="16.2" y="236.3">remarks</text>
<text x="47" y="236.3">VARCHAR(300)</text>
<text x="72.6" y="236.3">Y</text>
<text x="15.3" y="241.6">[공통]</text>
<text x="21.3" y="249.9">ck_dim_binding</text>
<text x="46.9" y="249.9">macro_id</text>
<text x="67.1" y="249.9">variant_value</text>
<text x="16.2" y="272">relation_id</text>
<text x="54.1" y="272">BIGINT</text>
<text x="81.7" y="272">N</text>
<text x="92" y="272">PK</text>
<text x="16.2" y="277.3">drawing_id</text>
<text x="54.1" y="277.3">BIGINT</text>
<text x="81.7" y="277.3">N</text>
<text x="92" y="277.3">FK→dwg_drawing</text>
</g>
<g font-size="2" fill="#42464d">
<text x="14" y="291.6">EDIM DB 정의서</text>
<text x="191.3" y="291.3">12/21</text>
</g>
</svg>
